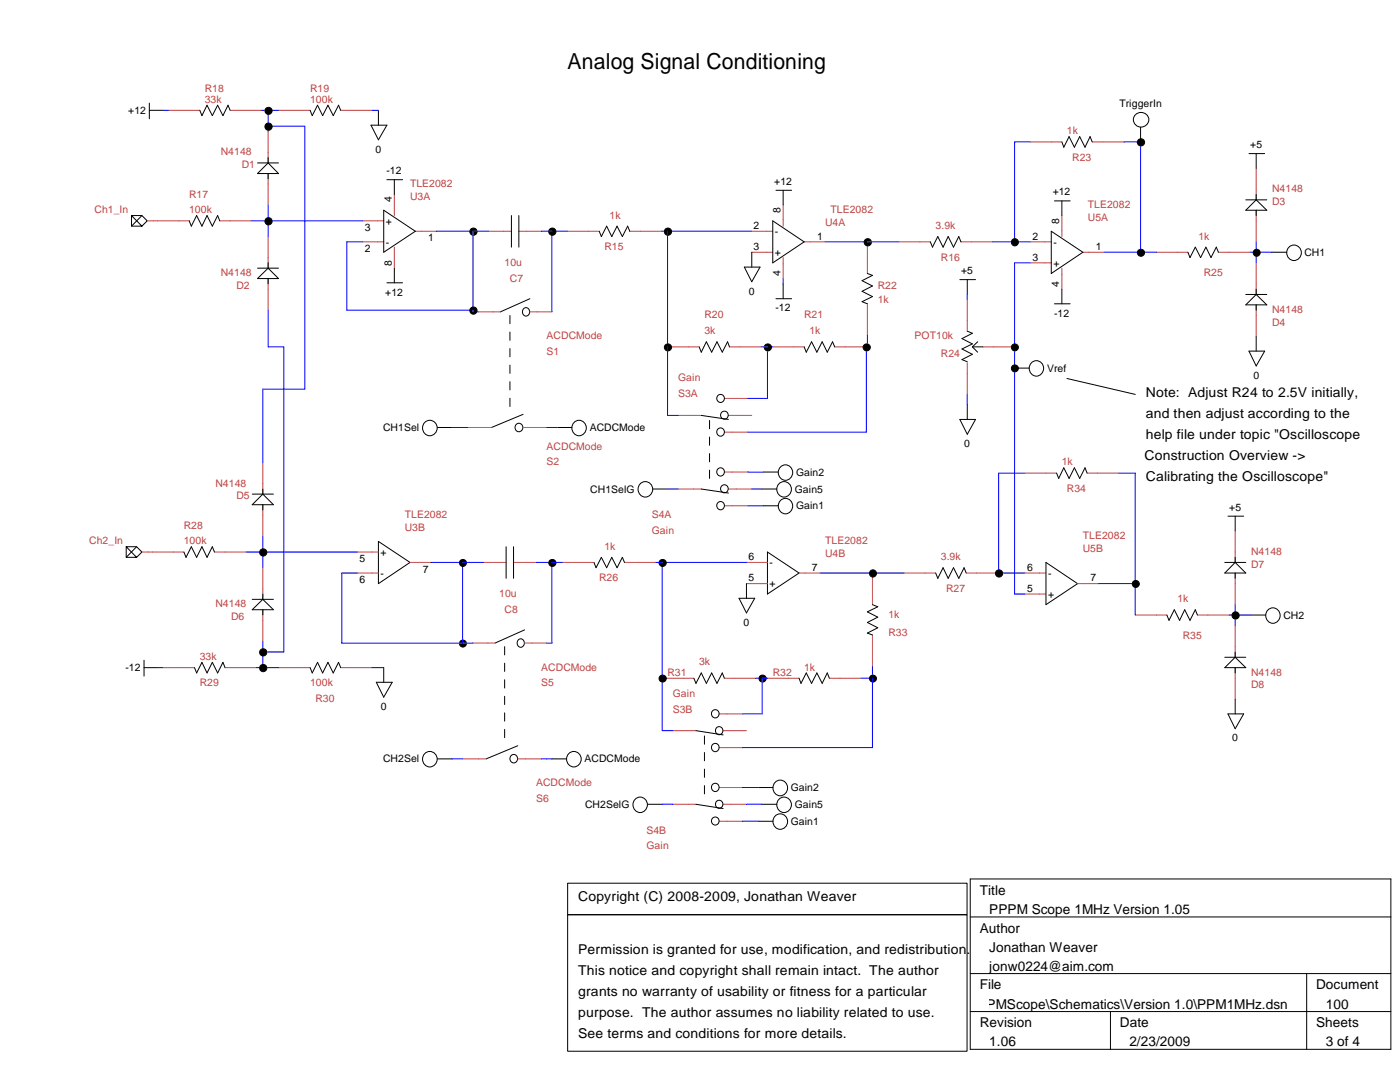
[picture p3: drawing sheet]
<svg xmlns="http://www.w3.org/2000/svg" width="279mm" height="216mm" viewBox="0 0 279 216" stroke-linecap="round" stroke-linejoin="round" font-family="sans-serif">
<g fill="none" stroke="#000" stroke-width=".2">
<path d="M29.8 20.6v3.1M29.8 22h2.9M39.9 22l.4 1.1 1-2.1 1.1 2.1 1-2.1 1.1 2.1 1-2.1 .4 1M51.4 34.6l2.1-2.1 2.1 2.1zM51.4 32.5h4.2M53.5 31.5v1M53.5 34.6v1.1M61.9 22l.4 1.1 1.1-2.1 1 2.1 1-2.1 1.1 2.1 1.1-2.1 .4 1M74 25h3.2l-1.7 2.9zM75.5 22v3M77.2 35.9h3.1M78.7 35.9v2.9"/>
<path d="M154.9 38h3.1M156.3 38v2.9M211.9 28.3l.4 1.1 1.1-2.1 1 2.1 1.1-2.1 1 2.1 1.1-2.1 .4 1M227.6 25.4v2.9M248.6 39.9h4.2M249.3 30.6h3.1M250.7 30.6v3M250.7 38.8v1.1M26.2 43h2.1l1.1 1.1-1.1 1h-2.1v-2.1l2.1 2.1M28.3 43l-2.1 2.1M37.8 44.1l.4 1 1-2.1 1.1 2.1 1-2.1 1.1 2.1 1-2.1 .5 1.1M51.4 55.6l2.1-2.1 2.1 2.1z"/>
<path d="M51.4 53.5h4.2M53.5 52.5v1M53.5 55.6v1M76.6 42l6.3 4.1-6.3 4.2zM77.2 56.4h3.1M78.7 53.5v2.9M102.1 43v6.3M103.5 43v6.3M105.7 59.6l-5.8 2.6M119.6 46.1l.4 1.1 1.1-2.1 1 2.1 1-2.1 1.1 2.1 1.1-2.1 .4 1M148.5 53.3h3.2l-1.7 2.9zM150 50.3v3"/>
<path d="M154.2 44.1l6.3 4.2-6.3 4.2zM154.9 59.6h3.1M156.3 56.6v3M173.1 54.6l1 .3-2.1 1.1 2.1 1.1-2.1 1 2.1 1.1-2.1 1 1.1 .4M185.7 48.3l.4 1 1.1-2.1 1 2.1 1-2.1 1.1 2.1 1-2.1 .5 1.1M191.6 55.8h3.1M193 55.8v3M209.8 46.1l6.3 4.2-6.3 4.3zM210.4 40.1h3.2M211.9 40.1v2.9M211.9 57.7v2.9M237.1 50.3l.4 1.1 1-2.1 1.1 2.1 1.1-2.1 1 2.1 1-2.1 .5 1"/>
<path d="M248.6 42l2.1-2.1 2.1 2.1zM248.6 58.8h4.2M250.7 42v1M250.7 57.7v1.1M253.9 50.3h2.9M104.5 61.6a.76 .76 0 0 1 1 .1 .76 .76 0 0 1 0 1 .76 .76 0 0 1-1 .1 .99 .99 0 0 1 0-1.2zM139.5 69.2l.5 1.1 1-2.1 1 2.1 1.1-2.1 1 2.1 1.1-2.1 .4 1M160.5 69.2l.4 1.1 1.1-2.1 1 2.1 1.1-2.1 1 2.1 1.1-2.1 .4 1M193 66.1l1.1 .4-2.1 1.1 2.1 1-2.1 1 2.1 1.1-2.1 1.1 1 .4M194.1 69.2l1 1.1M194.1 69.2h2.1M195.1 68.2l-1 1"/>
<path d="M202.5 73.4h2.9M206 72.3a1.48 1.48 0 0 1 2.3 1.2 1.48 1.48 0 0 1-2.3 1.2 1.62 1.62 0 0 1 0-2.4zM210.4 60.6h3.2M212.9 75.5l13.7 3.2M248.6 60.8l2.1-2 2.1 2zM249.3 70.1h3.1l-1.7 2.9zM250.7 60.8v1.1M250.7 67.1v3M50.3 98.6h4.3M52.5 97.6v1M87.3 85.3h2.9M104.4 82.7l-6.3 2.6"/>
<path d="M111.2 85.3h2.9M114.7 84.2a1.48 1.48 0 0 1 2.3 1.2 1.48 1.48 0 0 1-2.3 1.2 1.62 1.62 0 0 1 0-2.4zM130.3 97.6h2.9M140 82.9l5.4 .8M140 97.6l5.4 .8M152.1 97.6h2.9M152.4 94.2h2.9M155.9 93a1.48 1.48 0 0 1 2.3 1.3 1.48 1.48 0 0 1-2.3 1.2 1.62 1.62 0 0 1 0-2.5zM155.9 99.7a1.48 1.48 0 0 1 2.3 1.3 1.48 1.48 0 0 1-2.3 1.2 1.62 1.62 0 0 1 0-2.5zM191.6 83.7h3.1l-1.7 3zM193 80.8v2.9M210.9 94.4l.4 1.1 1-2.2 1.1 2.2 1-2.2 1.1 2.2 1-2.2 .5 1.1"/>
<path d="M25.2 109.1h2.1l1 1.1-1 1h-2.1v-2.1l2.1 2.1M27.3 109.1l-2.1 2.1M36.7 110.2l.4 1 1.1-2.1 1 2.1 1.1-2.1 1 2.1 1.1-2.1 .4 1.1M50.3 100.7l2.2-2.1 2.1 2.1zM50.3 119.6h4.3M52.5 100.7v1.1M52.5 118.5v1.1M75.5 108l6.3 4.2-6.3 4.3zM101 109.1v6.3M102.5 109.1v6.3M118.5 112.2l.5 1.1 1-2.1 1.1 2.1 1-2.1 1 2.1 1.1-2.1 .4 1M147.5 119.4h3.1l-1.6 2.9z"/>
<path d="M149 116.5v2.9M152.4 100.9h2.9M153.2 110.2l6.3 4.1-6.3 4.2zM186.7 114.3l.5 1.1 1-2.1 1 2.1 1.1-2.1 1 2.1 1.1-2.1 .4 1M208.7 112.2l6.4 4.3-6.4 4.1zM244.4 112.2h4.2M245.1 103h3.1M246.5 112.2l2.1 2.1h-4.2zM246.5 103v3M246.5 111.2v1M246.5 114.3v1.1M28.7 131.7v3.2"/>
<path d="M28.7 133.2h3M38.8 133.2l.4 1.1 1.1-2.1 1 2.1 1.1-2.1 1 2.1 1.1-2.1 .4 1M50.3 121.7l2.2-2.1 2.1 2.1zM52.5 121.7v1M61.9 133.2l.4 1.1 1.1-2.1 1 2.1 1-2.1 1.1 2.1 1.1-2.1 .4 1M75.1 136.1h3.2l-1.7 3zM76.6 133.2v2.9M103.4 127.7a.76 .76 0 0 1 1 .1 .76 .76 0 0 1 0 1 .76 .76 0 0 1-1 .1 .99 .99 0 0 1 0-1.2zM104.7 125.7l-5.9 2.6M138.5 135.3l.4 1.1 1.1-2.1 1 2.1 1-2.1 1.1 2.1 1-2.1 .5 1M159.5 135.3l.4 1.1 1-2.1 1.1 2.1 1-2.1 1.1 2.1 1-2.1 .4 1M174.1 120.6l1.1 .5-2.1 1 2.1 1-2.1 1.1 2.1 1.1-2.1 1 1 .4"/>
<path d="M232.9 122.7l.4 1.1 1.1-2.1 1 2.1 1-2.1 1.1 2.1 1-2.1 .5 1M244.4 133.2l2.1-2.1 2.1 2.1zM244.4 131.1h4.2M246.5 130.1v1M246.5 133.2v1.1M246.5 139.5v3M249.7 122.7h2.9M253.2 121.6a1.48 1.48 0 0 1 2.3 1.2 1.48 1.48 0 0 1-2.3 1.3 1.62 1.62 0 0 1 0-2.5zM87.3 151.4h2.9M103.3 148.8l-6.3 2.6M110.2 151.4h2.9M126.9 159.3a1.48 1.48 0 0 1 2.3 1.3 1.48 1.48 0 0 1-2.3 1.2 1.62 1.62 0 0 1 0-2.5z"/>
<path d="M138.9 145.8l5.4 .8M151.3 157.1h3M154.8 156a1.51 1.51 0 0 1 2.4 1.2 1.51 1.51 0 0 1-2.4 1.3 1.66 1.66 0 0 1 0-2.5zM245.1 142.5h3.1l-1.7 2.9zM113.3 176.2h79.7v6.3h-79.7zM129.2 160.5h3M138.9 160.5l5.4 .8M151.3 163.9h3M152.1 160.5h2.9M193.6 175.4h84v34h-84zM113.3 182.5h79.7v27.3h-79.7zM193.6 183h84"/>
<path d="M193.6 194.3h84M260.8 194.3v15.1M193.6 201.8h84M221.6 201.8v7.6"/>
<circle cx="53.6" cy="25.3" r=".72"/>
<circle cx="53.6" cy="22.1" r=".71"/>
<circle cx="227.7" cy="28.4" r=".72"/>
<circle cx="227.8" cy="23.9" r="1.51"/>
<circle cx="53.6" cy="44.1" r=".72"/>
<circle cx="94.5" cy="46.2" r=".72"/>
<circle cx="110.2" cy="46.2" r=".72"/>
<circle cx="133.3" cy="46.2" r=".72"/>
<circle cx="173.2" cy="48.3" r=".72"/>
<circle cx="202.5" cy="48.3" r=".71"/>
<circle cx="227.7" cy="50.4" r=".71"/>
<circle cx="250.8" cy="50.4" r=".7"/>
<circle cx="258.2" cy="50.4" r="1.51"/>
<circle cx="94.5" cy="62" r=".72"/>
<circle cx="133.3" cy="69.3" r=".71"/>
<circle cx="143.8" cy="79.5" r=".78"/>
<circle cx="153.3" cy="69.3" r=".71"/>
<circle cx="173" cy="69.3" r=".71"/>
<circle cx="202.5" cy="73.5" r=".7"/>
<circle cx="202.5" cy="69.3" r=".7"/>
<circle cx="85.7" cy="85.4" r="1.51"/>
<circle cx="103.5" cy="85.3" r=".81"/>
<circle cx="128.8" cy="97.6" r="1.51"/>
<circle cx="143.8" cy="86.2" r=".79"/>
<circle cx="143.8" cy="94.1" r=".79"/>
<circle cx="144.6" cy="82.8" r=".78"/>
<circle cx="144.6" cy="97.5" r=".78"/>
<circle cx="156.4" cy="97.6" r="1.51"/>
<circle cx="52.5" cy="110.2" r=".72"/>
<circle cx="92.4" cy="112.3" r=".7"/>
<circle cx="110.2" cy="112.3" r=".71"/>
<circle cx="132.3" cy="112.3" r=".71"/>
<circle cx="143.8" cy="100.9" r=".79"/>
<circle cx="174.2" cy="114.4" r=".71"/>
<circle cx="199.4" cy="114.4" r=".72"/>
<circle cx="226.7" cy="116.5" r=".7"/>
<circle cx="52.5" cy="130.2" r=".72"/>
<circle cx="52.5" cy="133.3" r=".72"/>
<circle cx="92.4" cy="128.4" r=".7"/>
<circle cx="132.3" cy="135.4" r=".71"/>
<circle cx="152.2" cy="135.4" r=".71"/>
<circle cx="174.2" cy="135.4" r=".7"/>
<circle cx="246.6" cy="122.8" r=".72"/>
<circle cx="85.7" cy="151.5" r="1.51"/>
<circle cx="102.5" cy="151.4" r=".8"/>
<circle cx="114.5" cy="151.5" r="1.51"/>
<circle cx="142.7" cy="149.1" r=".79"/>
<circle cx="142.7" cy="157.1" r=".79"/>
<circle cx="142.7" cy="142.4" r=".79"/>
<circle cx="143.5" cy="145.8" r=".77"/>
<circle cx="142.7" cy="163.8" r=".78"/>
<circle cx="143.5" cy="160.5" r=".77"/>
<circle cx="155.7" cy="163.9" r="1.51"/>
<circle cx="156.4" cy="160.6" r="1.51"/>
</g>
<g fill="none" stroke="#c04040" stroke-width=".2">
<path d="M33.6 22h6.3M45.9 22h6.3M53.5 26.2v6.3M53.5 34.6v6.3M55.6 22h6.3M68 22h6.3M78.7 38.8v4.2M205.6 28.3h6.3M218 28.3h6.3M250.7 33.6v6.3M29.4 44.1h8.4M43.9 44.1h6.2"/>
<path d="M53.5 47.2v6.3M53.5 55.6v6.3M72.4 44.1h4.2M72.4 48.3h4.2M78.7 49.3v4.2M82.9 46.1h4.2M97.6 46.1h4.5M103.5 46.1h4.5M113.3 46.1h6.3M125.7 46.1h6.3M150 46.1h4.2M150 50.3h4.2"/>
<path d="M156.3 40.9v4.2M156.3 51.4v4.2M160.5 48.3h4.2M173.1 48.3v6.3M179.4 48.3h6.3M191.8 48.3h6.2M193 59.8v6.3M205.6 48.3h4.2M205.6 52.5h4.2M211.9 43v4.2M211.9 53.5v4.2M216.1 50.3h4.2"/>
<path d="M230.8 50.3h6.3M243.2 50.3h6.3M250.7 42v6.3M250.7 52.5v6.3M95.5 62.2h4.4M105.7 62.2h4.5M133.2 69.2h6.3M144.6 79.5h4.6M145.6 69.2h6.3M154.2 69.2h6.3M166.6 69.2h6.3M173.1 60.6v6.3"/>
<path d="M193 72.4v6.3M196.2 69.2h6.3M250.7 60.8v6.3M52.5 92.3v6.3M93.3 85.3h4.8M104.4 85.3h4.7M135.3 82.9h4.7M135.3 97.6h4.7M144.6 86.2h4.6M144.6 94.2h4.6M145.4 82.9h4.6M145.4 97.6h4.6"/>
<path d="M204.6 94.4h6.3M217 94.4h6.2M28.3 110.2h8.4M42.8 110.2h6.3M52.5 100.7v6.3M52.5 113.3v6.3M71.3 110.2h4.2M71.3 114.3h4.2M81.8 112.2h4.2M96.5 112.2h4.5M102.5 112.2h4.5M112.2 112.2h6.3"/>
<path d="M124.6 112.2h6.3M144.6 100.9h4.6M149 112.2h4.2M149 116.5h4.2M159.5 114.3h4.2M174.1 114.3v6.3M180.4 114.3h6.3M192.8 114.3h6.3M204.6 114.3h4.1M204.6 118.5h4.1M215.1 116.5h4.1M246.5 106v6.2"/>
<path d="M246.5 114.3v6.3M32.5 133.2h6.3M44.9 133.2h6.3M52.5 121.7v6.3M55.6 133.2h6.3M68 133.2h6.3M94.4 128.3h4.4M104.7 128.3h4.4M132.2 135.3h6.3M144.6 135.3h6.2M153.2 135.3h6.3M165.5 135.3h6.3"/>
<path d="M174.1 126.7v6.3M226.6 122.7h6.3M239 122.7h6.3M246.5 124.8v6.3M246.5 133.2v6.3M92.3 151.4h4.7M103.3 151.4h4.7M134.3 145.8h4.6M143.6 142.5h4.6M143.6 149.2h4.6M143.6 157.1h4.6M144.3 145.8h4.7"/>
<path d="M134.3 160.5h4.6M143.6 163.9h4.6M144.3 160.5h4.7"/>
</g>
<g fill="none" stroke="#00f" stroke-width=".2">
<path d="M32.7 22h.9M52.2 22h3.4M53.5 22v4.2M53.5 25.2h7.3v52.4h-8.3v14.7M74.3 22h1.2M205.6 28.3h-3.1v20M224.3 28.3h3.3v22M50.1 44.1h22.3M53.5 40.9v6.3M72.4 48.3h-3.2v13.6h25.2M87.1 46.1h10.5M94.4 46.1v16.1h1.1"/>
<path d="M108 46.1h5.3M110.2 46.1v16.1M132 46.1h18M133.2 46.1v36.8h2.1M156.3 55.6v1M164.7 48.3h14.7M193 58.8v1M198 48.3h7.6M205.6 52.5h-3.1v66h2.1M220.3 50.3h10.5M249.5 50.3h4.4M250.7 48.3v4.2"/>
<path d="M53.5 61.9v7.3h3.1v60.9h-4.1M151.9 69.2h2.3M153.2 69.2v10.3h-4M173.1 66.9v2.3h-.2v17h-23.7M193 78.7v2.1M90.2 85.3h3.1M109.1 85.3h2.1M133.2 97.6h2.1M149.2 94.2h3.2M150 97.6h2.1M204.6 94.4h-5.3v19.9M223.2 94.4h3.4v28.3"/>
<path d="M49.1 110.2h22.2M52.5 107v6.3M71.3 114.3h-3.1v14h26.2M86 112.2h10.5M92.3 112.2v16.1M107 112.2h5.2M110.2 112.2v16.1h-1.1M130.9 112.2h18.1M132.2 112.2v33.6h2.1M149.2 100.9h3.2M163.7 114.3h16.7M199.1 114.3h5.5"/>
<path d="M219.2 116.5h7.4M31.7 133.2h.8M51.2 133.2h4.4M52.5 128v5.2M74.3 133.2h2.3M150.8 135.3h2.4M152.1 135.3v7.2h-3.9M171.8 135.3h2.3M174.1 133v16.2h-25.9M245.3 122.7h4.4M246.5 120.6v4.2M90.2 151.4h2.1"/>
<path d="M108 151.4h2.2M148.2 157.1h3.1M132.2 160.5h2.1M148.2 163.9h3.1M149 160.5h3.1"/>
</g>
<path d="M101.8 62.9v18.9M141.6 83.9v12.6M100.7 129v18.9M140.6 146.9v12.6" fill="none" stroke="#000" stroke-width=".2" stroke-dasharray="1.7 1.7"/>
<g fill="#000">
<circle cx="53.6" cy="25.3" r=".72"/>
<circle cx="53.6" cy="22.1" r=".71"/>
<circle cx="227.7" cy="28.4" r=".72"/>
<circle cx="53.6" cy="44.1" r=".72"/>
<circle cx="94.5" cy="46.2" r=".72"/>
<circle cx="110.2" cy="46.2" r=".72"/>
<circle cx="133.3" cy="46.2" r=".72"/>
<circle cx="173.2" cy="48.3" r=".72"/>
<circle cx="202.5" cy="48.3" r=".71"/>
<circle cx="227.7" cy="50.4" r=".71"/>
<circle cx="250.8" cy="50.4" r=".7"/>
<circle cx="94.5" cy="62" r=".72"/>
<circle cx="133.3" cy="69.3" r=".71"/>
<circle cx="153.3" cy="69.3" r=".71"/>
<circle cx="173" cy="69.3" r=".71"/>
<circle cx="202.5" cy="73.5" r=".7"/>
<circle cx="202.5" cy="69.3" r=".7"/>
<circle cx="52.5" cy="110.2" r=".72"/>
<circle cx="92.4" cy="112.3" r=".7"/>
<circle cx="110.2" cy="112.3" r=".71"/>
<circle cx="132.3" cy="112.3" r=".71"/>
<circle cx="174.2" cy="114.4" r=".71"/>
<circle cx="199.4" cy="114.4" r=".72"/>
<circle cx="226.7" cy="116.5" r=".7"/>
<circle cx="52.5" cy="130.2" r=".72"/>
<circle cx="52.5" cy="133.3" r=".72"/>
<circle cx="92.4" cy="128.4" r=".7"/>
<circle cx="132.3" cy="135.4" r=".71"/>
<circle cx="152.2" cy="135.4" r=".71"/>
<circle cx="174.2" cy="135.4" r=".7"/>
<circle cx="246.6" cy="122.8" r=".72"/>
</g>
<text font-size="4.4" x="113.3" y="13.7">Analog Signal Conditioning</text>
<g font-size="2.7">
<text x="228.7" y="79.1">Note: Adjust R24 to 2.5V initially,</text>
<text x="228.7" y="83.3">and then adjust according to the</text>
<text x="228.7" y="87.5">help file under topic &quot;Oscilloscope</text>
<text x="228.4" y="91.7">Construction Overview -&gt;</text>
<text x="228.7" y="95.9">Calibrating the Oscilloscope&quot;</text>
<text x="115.4" y="179.8">Copyright (C) 2008-2009, Jonathan Weaver</text>
<text x="195.5" y="178.6">Title</text>
<text x="197.4" y="182.4">PPPM Scope 1MHz Version 1.05</text>
<text x="115.4" y="190.3">Permission is granted for use, modification, and redistribution.</text>
<text x="195.5" y="186.1">Author</text>
<text x="197.4" y="189.9">Jonathan Weaver</text>
<text x="115.4" y="194.5">This notice and copyright shall remain intact. The author</text>
<text x="195.5" y="197.4">File</text>
<text x="197.4" y="193.7">jonw0224@aim.com</text>
<text x="262.7" y="197.4">Document</text>
<text x="115.4" y="198.7">grants no warranty of usability or fitness for a particular</text>
<text x="115.4" y="202.9">purpose. The author assumes no liability related to use.</text>
<text x="181.1" y="201.3">E:\Projects\PPMScope\Schematics\Version 1.0\PPM1MHz.dsn</text>
<text x="264.6" y="201.3">100</text>
<text x="115.4" y="207.1">See terms and conditions for more details.</text>
<text x="195.5" y="205">Revision</text>
<text x="197.4" y="208.8">1.06</text>
<text x="223.5" y="205">Date</text>
<text x="225.4" y="208.8">2/23/2009</text>
<text x="262.7" y="205">Sheets</text>
<text x="264.6" y="208.8">3 of 4</text>
</g>
<g font-size="2.1">
<text x="25.6" y="22.8">+12</text>
<text x="223.4" y="21.3">TriggerIn</text>
<text x="249.5" y="29.5">+5</text>
<text x="74.9" y="30.5">0</text>
<text x="77.1" y="34.8">-12</text>
<text x="78.2" y="40.4" transform="rotate(-90 78.2 40.4)">4</text>
<text x="154.5" y="36.9">+12</text>
<text x="210.1" y="39">+12</text>
<text x="72.8" y="46.1">3</text>
<text x="77" y="44.8">+</text>
<text x="150.4" y="45.7">2</text>
<text x="154.6" y="46.9">-</text>
<text x="155.8" y="42.5" transform="rotate(-90 155.8 42.5)">8</text>
<text x="163.1" y="47.8">1</text>
<text x="206" y="47.8">2</text>
<text x="211.4" y="44.6" transform="rotate(-90 211.4 44.6)">8</text>
<text x="72.8" y="50.2">2</text>
<text x="77" y="49">-</text>
<text x="78.2" y="53" transform="rotate(-90 78.2 53)">8</text>
<text x="85.5" y="48.2">1</text>
<text x="150.4" y="49.9">3</text>
<text x="154.6" y="51.1">+</text>
<text x="206" y="52">3</text>
<text x="210.2" y="53.2">+</text>
<text x="210.2" y="49">-</text>
<text x="218.7" y="49.9">1</text>
<text x="260.3" y="51.1">CH1</text>
<text x="76.9" y="59">+12</text>
<text x="149.4" y="58.8">0</text>
<text x="155.8" y="55.2" transform="rotate(-90 155.8 55.2)">4</text>
<text x="191.8" y="54.7">+5</text>
<text x="211.4" y="57.3" transform="rotate(-90 211.4 57.3)">4</text>
<text x="154.8" y="62.1">-12</text>
<text x="210.4" y="63.2">-12</text>
<text x="209" y="74.2">Vref</text>
<text x="250.1" y="75.6">0</text>
<text x="76.5" y="86.1">CH1Sel</text>
<text x="117.7" y="86.1">ACDCMode</text>
<text x="192.4" y="89.2">0</text>
<text x="158.9" y="94.9">Gain2</text>
<text x="117.8" y="98.3">CH1SelG</text>
<text x="158.6" y="98.3">Gain5</text>
<text x="158.9" y="101.6">Gain1</text>
<text x="245.3" y="101.9">+5</text>
<text x="71.8" y="112.1">5</text>
<text x="75.9" y="110.9">+</text>
<text x="149.4" y="111.8">6</text>
<text x="153.6" y="113">-</text>
<text x="162.1" y="113.9">7</text>
<text x="205" y="113.9">6</text>
<text x="71.8" y="116.4">6</text>
<text x="75.9" y="115.1">-</text>
<text x="84.4" y="114.3">7</text>
<text x="149.4" y="116">5</text>
<text x="153.6" y="117.2">+</text>
<text x="205" y="118.1">5</text>
<text x="209.2" y="119.3">+</text>
<text x="209.2" y="115.1">-</text>
<text x="217.6" y="116">7</text>
<text x="148.4" y="124.9">0</text>
<text x="256.2" y="123.5">CH2</text>
<text x="25.1" y="133.9">-12</text>
<text x="76" y="141.6">0</text>
<text x="245.9" y="148">0</text>
<text x="76.5" y="152.1">CH2Sel</text>
<text x="116.7" y="152.1">ACDCMode</text>
<text x="116.8" y="161.2">CH2SelG</text>
<text x="157.8" y="157.9">Gain2</text>
<text x="158.6" y="161.2">Gain5</text>
<text x="157.8" y="164.6">Gain1</text>
</g>
<g font-size="2.1" fill="#c04040">
<text x="40.9" y="18.4">R18</text>
<text x="40.9" y="20.5">33k</text>
<text x="61.9" y="18.4">R19</text>
<text x="61.9" y="20.5">100k</text>
<text x="212.9" y="26.8">1k</text>
<text x="44.1" y="31">N4148</text>
<text x="48.3" y="33.5">D1</text>
<text x="214" y="32">R23</text>
<text x="37.8" y="39.4">R17</text>
<text x="81.8" y="39.8">U3A</text>
<text x="81.8" y="37.3">TLE2082</text>
<text x="217.1" y="41.5">TLE2082</text>
<text x="253.9" y="40.9">D3</text>
<text x="253.9" y="38.4">N4148</text>
<text x="18.9" y="42.5">Ch1_In</text>
<text x="37.8" y="42.5">100k</text>
<text x="121.7" y="43.6">1k</text>
<text x="164.7" y="45">U4A</text>
<text x="165.7" y="42.5">TLE2082</text>
<text x="186.7" y="45.7">3.9k</text>
<text x="217.1" y="44">U5A</text>
<text x="239.2" y="47.8">1k</text>
<text x="100.7" y="53">10u</text>
<text x="120.6" y="49.9">R15</text>
<text x="187.8" y="52">R16</text>
<text x="44.1" y="55.1">N4148</text>
<text x="47.2" y="57.7">D2</text>
<text x="101.8" y="56.2">C7</text>
<text x="175.2" y="57.7">R22</text>
<text x="240.2" y="55.1">R25</text>
<text x="140.6" y="63.5">R20</text>
<text x="160.5" y="63.5">R21</text>
<text x="175.2" y="60.4">1k</text>
<text x="253.9" y="65">D4</text>
<text x="253.9" y="62.5">N4148</text>
<text x="109.1" y="70.9">S1</text>
<text x="109.1" y="67.7">ACDCMode</text>
<text x="140.6" y="66.7">3k</text>
<text x="161.5" y="66.7">1k</text>
<text x="182.5" y="67.7">POT10k</text>
<text x="187.8" y="71.3">R24</text>
<text x="135.3" y="76.1">Gain</text>
<text x="135.3" y="79.2">S3A</text>
<text x="109.1" y="89.7">ACDCMode</text>
<text x="109.1" y="92.9">S2</text>
<text x="211.9" y="92.9">1k</text>
<text x="43" y="97.1">N4148</text>
<text x="47.2" y="99.6">D5</text>
<text x="212.9" y="98.1">R34</text>
<text x="36.7" y="105.5">R28</text>
<text x="80.8" y="105.9">U3B</text>
<text x="80.8" y="103.4">TLE2082</text>
<text x="130.1" y="103.4">S4A</text>
<text x="130.1" y="106.6">Gain</text>
<text x="216.1" y="107.6">TLE2082</text>
<text x="17.8" y="108.6">Ch2_In</text>
<text x="36.7" y="108.6">100k</text>
<text x="120.6" y="109.7">1k</text>
<text x="164.7" y="111.2">U4B</text>
<text x="164.7" y="108.6">TLE2082</text>
<text x="187.8" y="111.8">3.9k</text>
<text x="216.1" y="110.1">U5B</text>
<text x="249.7" y="113.2">D7</text>
<text x="249.7" y="110.7">N4148</text>
<text x="99.7" y="119.1">10u</text>
<text x="119.6" y="116">R26</text>
<text x="188.8" y="118.1">R27</text>
<text x="43" y="121.2">N4148</text>
<text x="46.1" y="123.7">D6</text>
<text x="100.7" y="122.3">C8</text>
<text x="177.3" y="123.3">1k</text>
<text x="235" y="120.2">1k</text>
<text x="39.9" y="131.7">33k</text>
<text x="177.3" y="126.9">R33</text>
<text x="236.1" y="127.5">R35</text>
<text x="39.9" y="136.9">R29</text>
<text x="61.9" y="136.9">100k</text>
<text x="108" y="136.9">S5</text>
<text x="108" y="133.8">ACDCMode</text>
<text x="133.2" y="134.9">R31</text>
<text x="139.5" y="132.8">3k</text>
<text x="154.2" y="134.9">R32</text>
<text x="160.5" y="133.8">1k</text>
<text x="249.7" y="137.4">D8</text>
<text x="249.7" y="134.9">N4148</text>
<text x="62.9" y="140.1">R30</text>
<text x="134.3" y="142.2">S3B</text>
<text x="134.3" y="139.1">Gain</text>
<text x="107" y="160">S6</text>
<text x="107" y="156.9">ACDCMode</text>
<text x="129" y="166.3">S4B</text>
<text x="129" y="169.5">Gain</text>
</g>
</svg>
